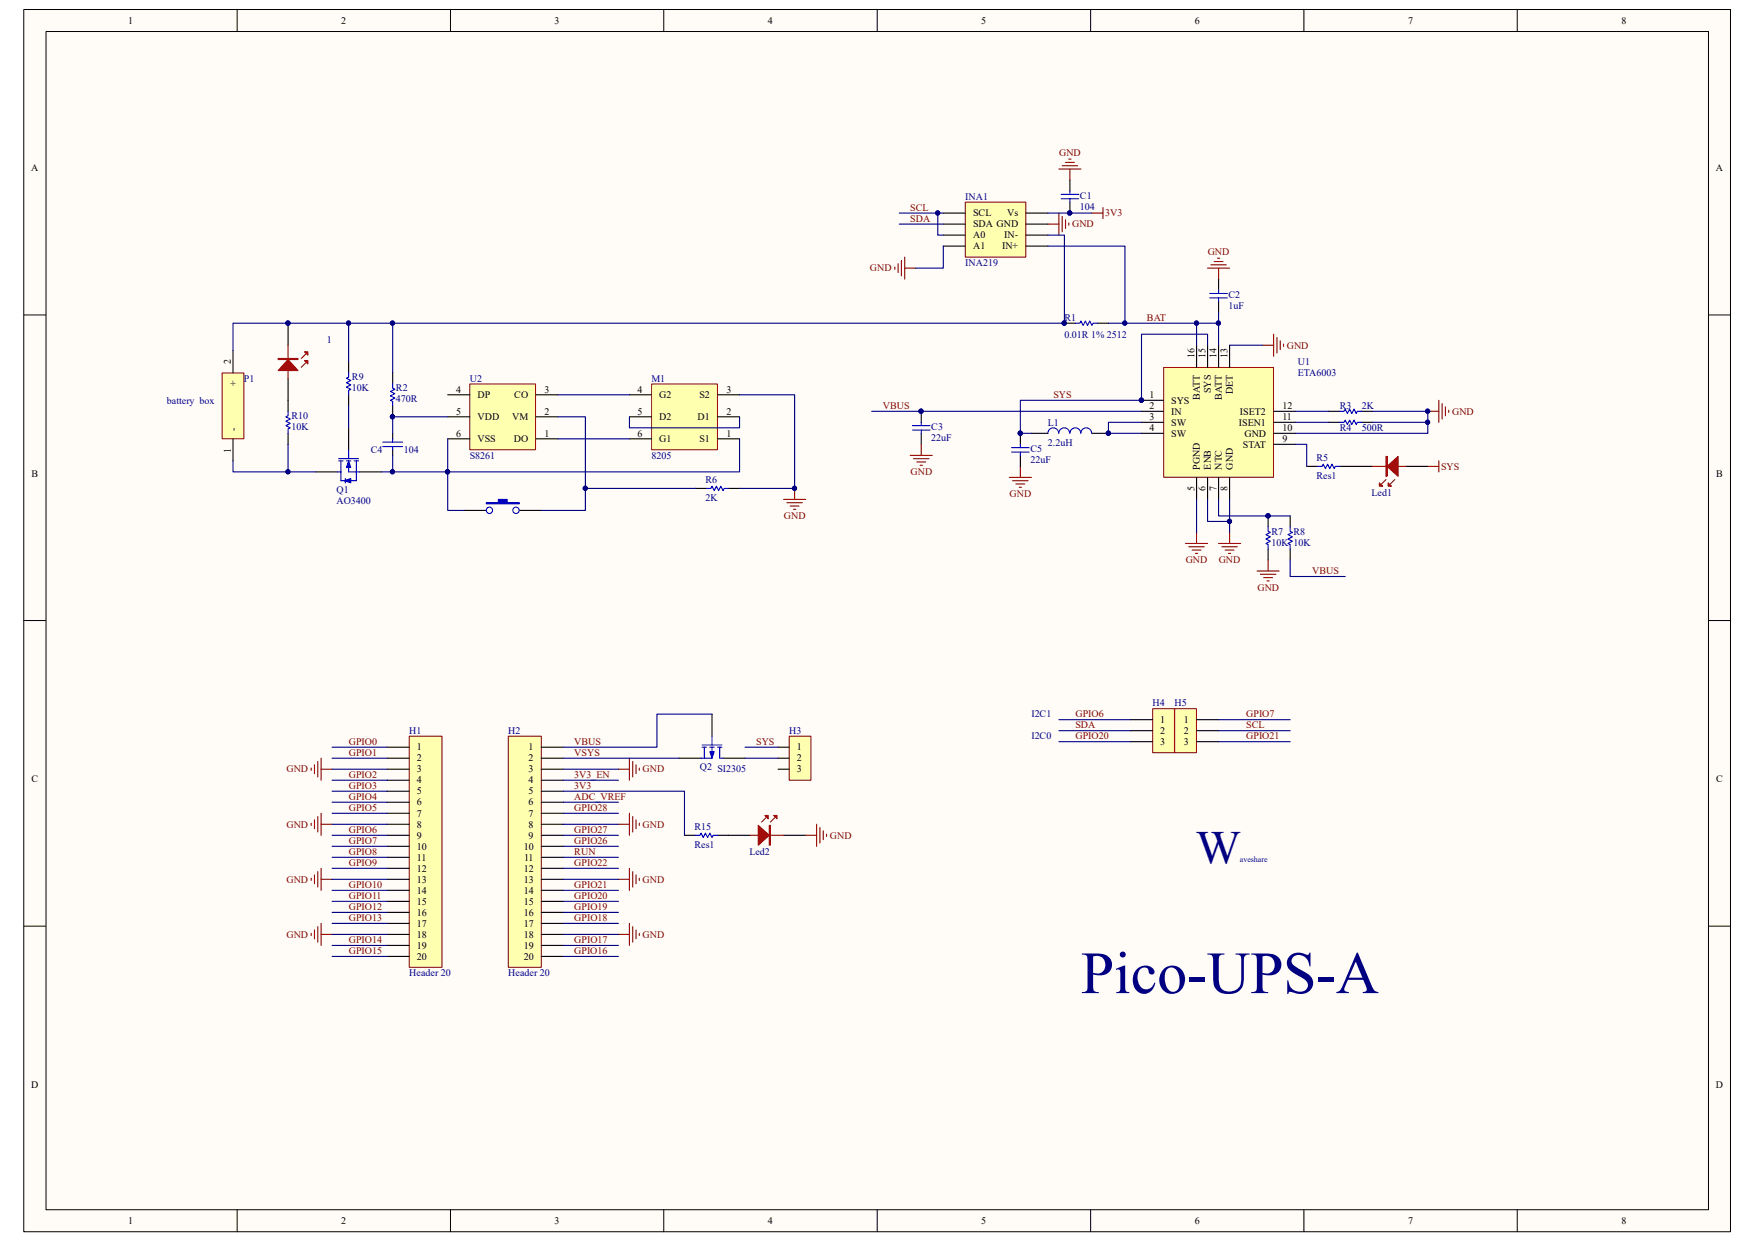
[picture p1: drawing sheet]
<svg xmlns="http://www.w3.org/2000/svg" width="297mm" height="210mm" viewBox="0 0 297 210" stroke-linecap="round" stroke-linejoin="round" font-family="sans-serif">
<path d="M4.1 1.7h288.8v206.7h-288.8z" fill="#fffcf8"/>
<path d="M4 1.6h288.9v206.8h-288.9z" fill="none" stroke="#000" stroke-width=".17"/>
<path d="M7.8 5.4h281.3v199.3h-281.3z" fill="#fffcf8"/>
<g fill="none" stroke="#000" stroke-width=".17">
<path d="M7.8 5.3h281.3v199.4h-281.3zM40.1 1.6v3.7M76.2 1.6v3.7M112.3 1.6v3.7M148.5 1.6v3.7M184.6 1.6v3.7M220.7 1.6v3.7M256.8 1.6v3.7M4 53.3h3.7M289.2 53.3h3.7M4 105h3.7M289.2 105h3.7"/>
<path d="M4 156.7h3.7M289.2 156.7h3.7M40.1 204.7v3.7M76.2 204.7v3.7M112.3 204.7v3.7M148.5 204.7v3.7M184.6 204.7v3.7M220.7 204.7v3.7M256.8 204.7v3.7"/>
</g>
<path d="M197 62.2h18.5v18.6h-18.5z" fill="#ffffb0"/>
<path d="M196.9 62.2h18.6v18.6h-18.6z" fill="none" stroke="#800000" stroke-width=".17"/>
<g fill="none" stroke="#000" stroke-width=".19">
<path d="M202.5 58.4v3.8M204.4 58.4v3.8M206.2 47.2v1.9M206.2 51v1.8M206.2 58.4v3.8M208.1 58.4v3.8M174.5 73.3h2.8M184.8 73.3h2.8M193.2 67.7h3.7M193.2 69.6h3.7M193.2 71.5h3.7M193.2 73.3h3.7"/>
<path d="M215.5 69.6h3.8M215.5 71.5h3.8M215.5 73.3h3.8M215.5 75.2h3.8M224.9 69.6h1.8M224.9 71.5h1.8M230.5 69.6h1.8M230.5 71.5h1.8M202.5 80.8v3.7M204.4 80.8v3.7M206.2 80.8v3.7M208.1 80.8v3.7"/>
</g>
<g fill="#000080" stroke="#000080" stroke-width=".17">
<circle cx="193.2" cy="67.7" r=".35"/>
<circle cx="241.6" cy="69.6" r=".35"/>
<circle cx="187.6" cy="73.3" r=".35"/>
</g>
<path d="M204.7 49.7h3M204.7 50.4h3M206.2 49.1v.6M206.2 50.4v.6M179.2 73.3a.91 .91 0 0 0-1-.9 .91 .91 0 0 0-.9 .9M181 73.3a.91 .91 0 0 0-.9-.9 .91 .91 0 0 0-.9 .9M182.9 73.3a.91 .91 0 0 0-.9-.9 .91 .91 0 0 0-.9 .9M184.7 73.3a.91 .91 0 0 0-.9-.9 .91 .91 0 0 0-.9 .9M226.7 69.6h.8l.2-.4 .3 .8 .4-.8 .4 .8 .4-.8 .3 .8 .2-.4h.8M226.7 71.5h.8l.2-.4 .3 .7 .4-.7 .4 .7 .4-.7 .3 .7 .2-.3h.8" fill="none" stroke="#00f" stroke-width=".19"/>
<g fill="none" stroke="#800000" stroke-width=".19">
<path d="M204.4 45.4h3.7M204.9 44.8h2.6M205.5 44.3h1.5M206 43.7h.4M206.2 45.4v1.8M213.7 58.4h1.8M215.5 56.6v3.7M216.1 57.1v2.6M216.7 57.7v1.5M217.2 58.2v.4M172.7 78.9v1.9M241.6 69.6h1.9"/>
<path d="M241.6 78.9h1.9M243.5 67.7v3.8M243.5 78v1.9M244.1 68.3v2.6M244.6 68.9v1.5M245.2 69.4v.4M170.8 80.8h3.7M171.4 81.3h2.6M171.9 81.9h1.5M172.5 82.5h.4M200.6 92h3.8M201.2 92.5h2.6"/>
<path d="M201.8 93.1h1.4M202.3 93.6h.4M202.5 90.1v1.9M206.2 92h3.8M206.8 92.5h2.6M207.3 93.1h1.5M207.9 93.6h.4M208.1 90.1v1.9"/>
</g>
<path d="M163.4 34.2h10.2v9.3h-10.2z" fill="#ffffb0"/>
<path d="M163.4 34.2h10.2v9.3h-10.2z" fill="none" stroke="#800000" stroke-width=".17"/>
<g fill="none" stroke="#000" stroke-width=".19">
<path d="M159.6 39.8h3.8M159.6 37.9h3.8M159.6 36.1h3.8M173.6 39.8h3.7M173.6 37.9h3.7M173.6 36.1h3.7M181.1 30.5v1.8M181.1 34.2v1.9M159.6 41.7h3.8M173.6 41.7h3.7M180.1 54.7h1.9M185.7 54.7h1.9"/>
<path d="M155.9 69.6v1.9M155.9 73.3v1.9M172.7 73.3v1.9M172.7 77.1v1.8M228.6 78.9h3.7M237.9 78.9h3.7"/>
</g>
<g fill="none" stroke="#800000" stroke-width=".19">
<path d="M177.3 37.9h1.9M179.2 36.1v3.7M179.2 28.6h3.7M179.8 36.6v2.6M179.8 28h2.6M180.3 37.2v1.5M180.3 27.5h1.5M180.9 37.7v.4M180.9 26.9h.4M181.1 28.6v1.9M184.8 36.1h1.9M186.7 35.1v1.9"/>
<path d="M151.4 45.2v.4M152 44.6v1.5M152.6 44.1v2.6M153.1 43.5v3.7M153.1 45.4h1.9M154 77.1h3.8M154.6 77.6h2.6M155.2 78.2h1.5M155.7 78.7h.4M155.9 75.2v1.9"/>
</g>
<g fill="#000080" stroke="#000080" stroke-width=".17">
<circle cx="181" cy="36" r=".35"/>
<circle cx="180.1" cy="54.7" r=".35"/>
<circle cx="155.9" cy="69.6" r=".35"/>
<circle cx="172.7" cy="73.3" r=".35"/>
</g>
<g fill="none" stroke="#00f" stroke-width=".19">
<path d="M179.6 33.6h3M179.6 32.9h3M181.1 32.3v.6M181.1 33.6v.6M182 54.7h.7l.2-.4 .4 .8 .4-.8 .3 .8 .4-.8 .4 .8 .2-.4h.7M154.4 72h3M154.4 72.8h3M155.9 71.5v.5M155.9 72.8v.5M171.2 75.8h3M171.2 76.5h3M172.7 75.2v.6"/>
<path d="M172.7 76.5v.6"/>
</g>
<path d="M232.3 78.9h5.6M234.6 81.2l-.8 .7M236 81.2l-.7 .7" fill="none" stroke="#bf0000" stroke-width=".19"/>
<path d="M234.7 78.9l1.9-1.7v3.4z" fill="#bf0000"/>
<path d="M234.6 77.2h.1v3.4h-.1zM234.6 77.2v3.4M234.7 78.9l1.9-1.7v3.4z" fill="none" stroke="#bf0000" stroke-width=".19"/>
<path d="M233.4 81.7l.6 .6h-.6z" fill="#bf0000"/>
<path d="M233.4 81.7l.6 .6h-.6z" fill="none" stroke="#bf0000" stroke-width=".19"/>
<path d="M234.9 81.7l.6 .6h-.6z" fill="#bf0000"/>
<path d="M234.9 81.7l.6 .6h-.6z" fill="none" stroke="#bf0000" stroke-width=".19"/>
<path d="M66.5 63.1v1.8M66.5 68.7v1.8M66.5 73.3v1M66.5 76.1v1M221.1 78.9h1.9M226.7 78.9h1.9M117.7 82.7h1.9M123.3 82.7h1.9M214.6 87.3v1.9M214.6 92.9v1.9M218.3 87.3v1.9M218.3 92.9v1.9" fill="none" stroke="#000" stroke-width=".19"/>
<path d="M64.8 74.8h3.3M64.8 75.6h3.3M66.5 74.3v.5M66.5 75.6v.5M66.5 64.9v.8l.3 .2-.7 .4 .7 .3-.7 .4 .7 .4-.7 .3 .4 .2v.8M223 78.9h.7l.2-.3 .4 .7 .4-.7 .4 .7 .3-.7 .4 .7 .2-.4h.7M119.6 82.7h.7l.2-.4 .4 .7 .3-.7 .4 .7 .4-.7 .4 .7 .2-.3h.7M214.6 89.2v.7l.4 .2-.8 .4 .8 .4-.8 .3 .8 .4-.8 .4 .4 .2v.7M218.3 89.2v.7l.4 .2-.7 .4 .7 .4-.7 .3 .7 .4-.7 .4 .3 .2v.7" fill="none" stroke="#00f" stroke-width=".19"/>
<g fill="#000080" stroke="#000080" stroke-width=".17">
<circle cx="214.6" cy="87.3" r=".35"/>
<circle cx="134.5" cy="82.6" r=".35"/>
<circle cx="66.4" cy="70.5" r=".35"/>
</g>
<path d="M132.6 84.5h3.7M133.2 85.1h2.6M133.7 85.6h1.5M134.3 86.2h.4M134.5 82.7v1.8M212.8 96.6h3.7M213.3 97.2h2.6M213.9 97.7h1.5M214.4 98.3h.4M214.6 94.8v1.8" fill="none" stroke="#800000" stroke-width=".19"/>
<path d="M79.5 65h11.1v11.1h-11.1z" fill="#ffffb0"/>
<path d="M79.5 65h11.1v11.1h-11.1z" fill="none" stroke="#800000" stroke-width=".17"/>
<path d="M75.8 70.5h3.7M75.8 74.3h3.7M75.8 66.8h3.7M90.7 70.5h3.7M90.7 74.3h3.7M90.7 66.8h3.7" fill="none" stroke="#000" stroke-width=".19"/>
<path d="M110.3 65h11.1v11.1h-11.1z" fill="#ffffb0"/>
<path d="M110.3 65h11.1v11.1h-11.1z" fill="none" stroke="#800000" stroke-width=".17"/>
<path d="M106.5 70.5h3.7M106.5 74.3h3.7M106.5 66.8h3.7M121.4 70.5h3.8M121.4 74.3h3.8M121.4 66.8h3.8" fill="none" stroke="#000" stroke-width=".19"/>
<path d="M37.6 63.2h3.7v11.1h-3.7z" fill="#ffffb0"/>
<path d="M37.6 63.1h3.7v11.2h-3.7z" fill="none" stroke="#800000" stroke-width=".17"/>
<path d="M39.4 59.4v3.7M39.4 74.3v3.7" fill="none" stroke="#000" stroke-width=".19"/>
<path d="M69.3 124.6h5.5v39.1h-5.5z" fill="#ffffb0"/>
<path d="M69.3 124.6h5.5v39.1h-5.5z" fill="none" stroke="#800000" stroke-width=".17"/>
<g fill="none" stroke="#000" stroke-width=".19">
<path d="M65.5 126.4h3.7M65.5 128.3h3.7M65.5 130.2h3.7M65.5 132h3.7M65.5 133.9h3.7M65.5 135.8h3.7M65.5 137.6h3.7M65.5 139.5h3.7M65.5 141.4h3.7M65.5 143.2h3.7M65.5 145.1h3.7M65.5 146.9h3.7"/>
<path d="M65.5 148.8h3.7M65.5 150.7h3.7M65.5 152.5h3.7M65.5 154.4h3.7M65.5 156.3h3.7M65.5 158.1h3.7M65.5 160h3.7M65.5 161.9h3.7"/>
</g>
<path d="M86.1 124.6h5.5v39.1h-5.5z" fill="#ffffb0"/>
<path d="M86 124.6h5.6v39.1h-5.6z" fill="none" stroke="#800000" stroke-width=".17"/>
<g fill="none" stroke="#000" stroke-width=".19">
<path d="M91.6 126.4h3.7M91.6 128.3h3.7M91.6 130.2h3.7M91.6 132h3.7M91.6 133.9h3.7M91.6 135.8h3.7M91.6 137.6h3.7M91.6 139.5h3.7M114.9 128.3h3.7M120.5 120.9v3.7M122.4 128.3h3.7M91.6 141.4h3.7"/>
<path d="M91.6 143.2h3.7M91.6 145.1h3.7M91.6 146.9h3.7M91.6 148.8h3.7M91.6 150.7h3.7M91.6 152.5h3.7M91.6 154.4h3.7M91.6 156.3h3.7M91.6 158.1h3.7M91.6 160h3.7M91.6 161.9h3.7"/>
</g>
<g fill="none" stroke="#800000" stroke-width=".19">
<path d="M52.7 130v.4M52.7 139.3v.4M53.2 129.4v1.5M53.2 138.7v1.5M53.8 128.9v2.6M53.8 138.2v2.6M54.3 128.3v3.7M54.3 137.6v3.8M54.3 130.2h1.9M54.3 139.5h1.9M104.7 130.2h1.8M104.7 139.5h1.8"/>
<path d="M106.5 128.3v3.7M106.5 137.6v3.8M107.1 128.9v2.6M107.1 138.2v2.6M107.6 129.4v1.5M107.6 138.7v1.5M108.2 130v.4M108.2 139.3v.4M52.7 148.6v.4M52.7 157.9v.4M53.2 148.1v1.5M53.2 157.4v1.5"/>
<path d="M53.8 147.5v2.6M53.8 156.8v2.6M54.3 146.9v3.8M54.3 156.3v3.7M54.3 148.8h1.9M54.3 158.1h1.9M104.7 148.8h1.8M104.7 158.1h1.8M106.5 146.9v3.8M106.5 156.3v3.7M107.1 147.5v2.6M107.1 156.8v2.6"/>
<path d="M107.6 148.1v1.5M107.6 157.4v1.5M108.2 148.6v.4M108.2 157.9v.4"/>
</g>
<path d="M118.8 126.1h3.4M118.8 126.4h.8M119.2 126.4v1.9M120.1 126.4h.8M120.5 124.6v1.5M120.5 126.4v1.9h-1.9M121.4 126.4h.8M121.8 126.4v1.9" fill="none" stroke="#00f" stroke-width=".19"/>
<path d="M120.1 127.2h.8l-.4 1.1z" fill="#00f"/>
<path d="M120.1 127.2h.8l-.4 1.1z" fill="none" stroke="#00f" stroke-width=".17"/>
<path d="M57.3 77.6h3.4M57.3 78h.8M57.7 78v1.9h-.6M58.6 78h.8M59 76.1v1.5M59 78v1.9h1.9M59.9 78h.8M60.3 78v1.9M121.8 128.3h.6" fill="none" stroke="#00f" stroke-width=".19"/>
<path d="M53.4 79.9h3.7M59 72.4v3.7M60.9 79.9h3.7" fill="none" stroke="#000" stroke-width=".19"/>
<path d="M59 78l.4 1.1h-.8z" fill="#00f"/>
<path d="M59 78l.4 1.1h-.8z" fill="none" stroke="#00f" stroke-width=".17"/>
<path d="M57.7 81.3h2.6" fill="none" stroke="#00f" stroke-width=".19"/>
<path d="M58.3 81.3l1.1-.3v.7z" fill="#00f"/>
<path d="M58.3 81.3l1.1-.3v.7z" fill="none" stroke="#00f" stroke-width=".17"/>
<path d="M57.7 79.9v1.4M59 63.1v.7l-.4 .2 .8 .4-.8 .4 .8 .3-.8 .4 .8 .4-.4 .2v.7M60.3 79.9v1.4M58.4 81v.7" fill="none" stroke="#00f" stroke-width=".19"/>
<path d="M48.7 54.7v3.7M48.7 64v3.7M59 61.2v1.9M59 66.8v1.9" fill="none" stroke="#000" stroke-width=".19"/>
<circle cx="48.7" cy="54.7" r=".35" fill="#000080" stroke="#000080" stroke-width=".17"/>
<path d="M48.7 58.4v5.6M51.7 59.9l-.7 .8M51.7 61.4l-.7 .8" fill="none" stroke="#bf0000" stroke-width=".19"/>
<path d="M48.7 60.8l1.7 1.9h-3.3z" fill="#bf0000"/>
<path d="M47.1 60.7h3.3v.1h-3.3zM47.1 60.8h3.3M48.7 60.8l1.7 1.9h-3.3z" fill="none" stroke="#bf0000" stroke-width=".19"/>
<path d="M51.5 59.5h.6v.6z" fill="#bf0000"/>
<path d="M51.5 59.5h.6v.6z" fill="none" stroke="#bf0000" stroke-width=".19"/>
<path d="M51.5 61h.6v.6z" fill="#bf0000"/>
<path d="M51.5 61h.6v.6z" fill="none" stroke="#bf0000" stroke-width=".19"/>
<circle cx="48.7" cy="54.7" r=".35" fill="#000080" stroke="#000080" stroke-width=".17"/>
<path d="M48.7 67.7v1.9M48.7 73.3v1.9M78.6 86.4h3.7M87.9 86.4h3.7" fill="none" stroke="#000" stroke-width=".19"/>
<path d="M48.7 69.6v.8l-.3 .1 .7 .4-.7 .4 .7 .4-.7 .3 .7 .4-.4 .2v.7" fill="none" stroke="#00f" stroke-width=".19"/>
<path d="M82.3 85.1h2v-.6h1.5v.6h2.1v.2h-5.6z" fill-rule="evenodd" fill="#00f"/>
<g fill="none" stroke="#00f" stroke-width=".19">
<path d="M82.3 85.1h2v-.6h1.5v.6h2.1v.2h-5.6z"/>
<circle cx="82.8" cy="86.4" r=".54"/>
<circle cx="87.3" cy="86.4" r=".54"/>
</g>
<path d="M133.6 124.6h3.6v7.4h-3.6z" fill="#ffffb0"/>
<path d="M133.6 124.6h3.6v7.4h-3.6z" fill="none" stroke="#800000" stroke-width=".17"/>
<path d="M131.7 126.4h1.8M131.7 128.3h1.8M131.7 130.2h1.8M115.8 141.4h1.9M121.4 141.4h5.6M132.6 141.4h3.7" fill="none" stroke="#000" stroke-width=".19"/>
<path d="M117.7 141.4h.8l.1-.4 .4 .7 .4-.7 .4 .7 .3-.7 .4 .7 .2-.3h.7" fill="none" stroke="#00f" stroke-width=".19"/>
<path d="M129.6 138.4l-.7 .7M131.1 138.4l-.7 .7M127 141.4h5.6" fill="none" stroke="#bf0000" stroke-width=".19"/>
<path d="M128.3 139.7l1.9 1.7-1.9 1.6z" fill="#bf0000"/>
<path d="M128.3 139.7l1.9 1.7-1.9 1.6zM130.2 139.7h.2v3.3h-.2zM130.3 139.7v3.3" fill="none" stroke="#bf0000" stroke-width=".19"/>
<path d="M130.9 138h.6v.6z" fill="#bf0000"/>
<path d="M130.9 138h.6v.6z" fill="none" stroke="#bf0000" stroke-width=".19"/>
<path d="M129.4 138h.6v.6z" fill="#bf0000"/>
<path d="M129.4 138h.6v.6z" fill="none" stroke="#bf0000" stroke-width=".19"/>
<path d="M138.2 139.5v3.7M136.3 141.4h1.9M138.8 140.1v2.6M139.3 140.6v1.5M139.9 141.2v.3" fill="none" stroke="#800000" stroke-width=".19"/>
<path d="M198.8 120h3.7v7.4h-3.7z" fill="#ffffb0"/>
<path d="M198.8 119.9h3.7v7.5h-3.7z" fill="none" stroke="#800000" stroke-width=".17"/>
<path d="M202.5 121.8h3.7M202.5 123.7h3.7M202.5 125.5h3.7" fill="none" stroke="#000" stroke-width=".19"/>
<path d="M195.1 120h3.7v7.4h-3.7z" fill="#ffffb0"/>
<path d="M195.1 119.9h3.7v7.5h-3.7z" fill="none" stroke="#800000" stroke-width=".17"/>
<path d="M191.3 121.8h3.7M191.3 123.7h3.7M191.3 125.5h3.7" fill="none" stroke="#000" stroke-width=".19"/>
<g fill="none" stroke="#000080" stroke-width=".19">
<path d="M152.2 36.1h7.4M152.2 37.9h7.4M158.7 36.1v3.7h.9M177.3 39.8h2.8v14.9h-140.7v4.7M177.3 36.1h7.5M59 54.7v6.5M66.5 54.7v8.4M159.6 41.7v3.7h-4.6M177.3 41.7h13.1v13M187.6 54.7h14.9M204.4 58.4v-1.8h-11.2v11.1h-20.5v5.6h1.8M206.2 54.7h-3.7v3.7"/>
<path d="M206.2 52.8v5.6M208.1 58.4h5.6M39.4 78v1.9h14M48.7 75.2v4.7M59 68.7v3.7M64.6 79.9h1.9M75.8 70.5h-9.3v2.8M75.8 74.3v12.1h2.8M94.4 70.5h4.7v12.2h18.6M94.4 74.3h12.1M94.4 66.8h12.1M106.5 70.5v1.9h18.7v-1.9"/>
<path d="M125.2 66.8h9.3v15.9h-9.3M125.2 74.3v5.6h-58.7v-2.8M147.5 69.6h45.7M193.2 71.5h-5.6v1.8h5.6M219.3 75.2h1.8v3.7M219.3 69.6h5.6M219.3 71.5h5.6M232.3 69.6h9.3v1.9h-9.3M241.6 71.5v1.8h-22.3M99.1 82.7v3.7h-7.5M202.5 84.5v5.6M204.4 84.5v3.7h3.7"/>
<path d="M206.2 84.5v2.8h12.1M208.1 84.5v5.6M218.3 94.8v2.8h9.4M56.2 126.4h9.3M56.2 128.3h9.3M56.2 130.2h9.3M56.2 132h9.3M56.2 133.9h9.3M56.2 135.8h9.3M56.2 137.6h9.3M56.2 139.5h9.3M95.3 133.9h20.5v7.5"/>
<path d="M95.3 128.3h19.6M95.3 130.2h9.4M95.3 132h9.4M95.3 135.8h9.4M95.3 137.6h9.4M95.3 139.5h9.4M120.5 120.9h-9.3v5.5h-15.9M126.1 126.4h5.6M126.1 128.3h5.6M179.2 123.7h12.1M179.2 121.8h12.1M179.2 125.5h12.1"/>
<path d="M206.2 123.7h12.1M206.2 121.8h12.1M206.2 125.5h12.1M56.2 141.4h9.3M56.2 143.2h9.3M56.2 145.1h9.3M56.2 146.9h9.3M56.2 148.8h9.3M56.2 150.7h9.3M56.2 152.5h9.3M56.2 154.4h9.3M56.2 156.3h9.3"/>
<path d="M56.2 158.1h9.3M56.2 160h9.3M95.3 141.4h9.4M95.3 143.2h9.4M95.3 145.1h9.4M95.3 146.9h9.4M95.3 148.8h9.4M95.3 150.7h9.4M95.3 152.5h9.4M95.3 154.4h9.4M95.3 156.3h9.4M95.3 158.1h9.4"/>
<path d="M95.3 160h9.4M56.2 161.9h9.3M95.3 161.9h9.4"/>
</g>
<g fill="#000080" stroke="#000080" stroke-width=".17">
<circle cx="241.6" cy="71.5" r=".35"/>
<circle cx="241.6" cy="69.6" r=".35"/>
<circle cx="187.6" cy="73.3" r=".35"/>
<circle cx="206.2" cy="54.7" r=".35"/>
<circle cx="202.5" cy="54.7" r=".35"/>
<circle cx="208.1" cy="88.2" r=".35"/>
<circle cx="155.9" cy="69.6" r=".35"/>
<circle cx="193.2" cy="67.7" r=".35"/>
<circle cx="172.7" cy="73.3" r=".35"/>
<circle cx="181" cy="36" r=".35"/>
<circle cx="158.7" cy="36" r=".35"/>
<circle cx="190.3" cy="54.7" r=".35"/>
<circle cx="214.6" cy="87.3" r=".35"/>
<circle cx="66.4" cy="54.7" r=".35"/>
<circle cx="66.4" cy="70.5" r=".35"/>
<circle cx="75.7" cy="79.8" r=".35"/>
<circle cx="99" cy="82.6" r=".35"/>
<circle cx="48.7" cy="79.8" r=".35"/>
<circle cx="59" cy="54.7" r=".35"/>
<circle cx="66.4" cy="79.8" r=".35"/>
<circle cx="134.5" cy="82.6" r=".35"/>
<circle cx="48.7" cy="54.7" r=".35"/>
<circle cx="180.1" cy="54.7" r=".35"/>
</g>
<text font-size="10.1" fill="#000080" x="182.9" y="168.1">Pico-UPS-A</text>
<text font-size="8.1" fill="#000080" x="202.4" y="146.2">W</text>
<g font-size="1.7">
<text x="21.7" y="4">1</text>
<text x="57.7" y="4">2</text>
<text x="93.9" y="4">3</text>
<text x="130" y="4">4</text>
<text x="166.1" y="4">5</text>
<text x="202.2" y="4">6</text>
<text x="238.3" y="4">7</text>
<text x="274.4" y="4">8</text>
<text x="5.3" y="29">A</text>
<text x="290.4" y="29">A</text>
<text x="164.7" y="40.3">A0</text>
<text x="164.7" y="38.5">SDA GND</text>
<text x="164.7" y="36.6">SCL</text>
<text x="170" y="40.3">IN-</text>
<text x="170.4" y="36.6">Vs</text>
<text x="164.7" y="42.2">A1</text>
<text x="169.6" y="42.2">IN+</text>
<text x="39.1" y="61.6" transform="rotate(-90 39.1 61.6)">2</text>
<text x="40" y="65.3" transform="rotate(-90 40 65.3)">+</text>
<text x="202.1" y="60.7" transform="rotate(-90 202.1 60.7)">16</text>
<text x="204" y="60.7" transform="rotate(-90 204 60.7)">15</text>
<text x="205.9" y="60.7" transform="rotate(-90 205.9 60.7)">14</text>
<text x="207.7" y="60.7" transform="rotate(-90 207.7 60.7)">13</text>
<text x="77.2" y="70.2">5</text>
<text x="77.2" y="66.5">4</text>
<text x="80.8" y="71.1">VDD</text>
<text x="80.8" y="67.4">DP</text>
<text x="86.7" y="71.1">VM</text>
<text x="87" y="67.4">CO</text>
<text x="92.2" y="66.5">3</text>
<text x="92.2" y="70.2">2</text>
<text x="107.9" y="70.2">5</text>
<text x="107.9" y="66.5">4</text>
<text x="111.5" y="71.1">D2</text>
<text x="111.5" y="67.4">G2</text>
<text x="118.1" y="71.1">D1</text>
<text x="118.4" y="67.4">S2</text>
<text x="122.9" y="66.5">3</text>
<text x="122.9" y="70.2">2</text>
<text x="194.6" y="67.4">1</text>
<text x="194.6" y="69.3">2</text>
<text x="194.6" y="71.1">3</text>
<text x="198.2" y="68.3">SYS</text>
<text x="198.2" y="70.2">IN</text>
<text x="203.1" y="67.6" transform="rotate(-90 203.1 67.6)">BATT</text>
<text x="204.9" y="66.5" transform="rotate(-90 204.9 66.5)">SYS</text>
<text x="206.8" y="67.6" transform="rotate(-90 206.8 67.6)">BATT</text>
<text x="208.7" y="66.7" transform="rotate(-90 208.7 66.7)">DET</text>
<text x="209.8" y="70.2">ISET2</text>
<text x="217" y="71.1">11</text>
<text x="217" y="69.3">12</text>
<text x="39.1" y="76.6" transform="rotate(-90 39.1 76.6)">1</text>
<text x="40" y="72.9" transform="rotate(-90 40 72.9)">-</text>
<text x="77.2" y="73.9">6</text>
<text x="80.8" y="74.8">VSS</text>
<text x="87" y="74.8">DO</text>
<text x="92.2" y="73.9">1</text>
<text x="107.9" y="73.9">6</text>
<text x="111.5" y="74.8">G1</text>
<text x="118.4" y="74.8">S1</text>
<text x="122.9" y="73.9">1</text>
<text x="194.6" y="73">4</text>
<text x="198.2" y="72.1">SW</text>
<text x="198.2" y="73.9">SW</text>
<text x="209.7" y="72.1">ISEN1</text>
<text x="210.4" y="75.8">STAT</text>
<text x="210.6" y="73.9">GND</text>
<text x="217" y="74.8">9</text>
<text x="217" y="73">10</text>
<text x="5.3" y="80.6">B</text>
<text x="202.1" y="83.1" transform="rotate(-90 202.1 83.1)">5</text>
<text x="203.1" y="79.5" transform="rotate(-90 203.1 79.5)">PGND</text>
<text x="204" y="83.1" transform="rotate(-90 204 83.1)">6</text>
<text x="204.9" y="79.5" transform="rotate(-90 204.9 79.5)">ENB</text>
<text x="205.9" y="83.1" transform="rotate(-90 205.9 83.1)">7</text>
<text x="206.8" y="79.5" transform="rotate(-90 206.8 79.5)">NTC</text>
<text x="207.7" y="83.1" transform="rotate(-90 207.7 83.1)">8</text>
<text x="208.7" y="79.5" transform="rotate(-90 208.7 79.5)">GND</text>
<text x="290.4" y="80.6">B</text>
<text x="196.3" y="122.3">1</text>
<text x="196.3" y="124.2">2</text>
<text x="200.4" y="122.3">1</text>
<text x="200.4" y="124.2">2</text>
<text x="70.6" y="127">1</text>
<text x="70.6" y="128.9">2</text>
<text x="70.6" y="130.7">3</text>
<text x="89.5" y="127">1</text>
<text x="89.5" y="128.9">2</text>
<text x="89.5" y="130.7">3</text>
<text x="134.8" y="127">1</text>
<text x="134.8" y="128.9">2</text>
<text x="134.8" y="130.7">3</text>
<text x="196.3" y="126.1">3</text>
<text x="200.4" y="126.1">3</text>
<text x="5.3" y="132.4">C</text>
<text x="70.6" y="132.6">4</text>
<text x="70.6" y="134.5">5</text>
<text x="70.6" y="136.3">6</text>
<text x="89.5" y="132.6">4</text>
<text x="89.5" y="134.5">5</text>
<text x="89.5" y="136.3">6</text>
<text x="290.4" y="132.4">C</text>
<text x="70.6" y="138.2">7</text>
<text x="70.6" y="140.1">8</text>
<text x="70.6" y="141.9">9</text>
<text x="70.6" y="143.8">10</text>
<text x="88.6" y="143.8">10</text>
<text x="89.5" y="138.2">7</text>
<text x="89.5" y="140.1">8</text>
<text x="89.5" y="141.9">9</text>
<text x="70.6" y="145.7">11</text>
<text x="70.6" y="147.5">12</text>
<text x="70.6" y="149.4">13</text>
<text x="88.6" y="147.5">12</text>
<text x="88.6" y="149.4">13</text>
<text x="88.7" y="145.7">11</text>
<text x="70.6" y="151.3">14</text>
<text x="70.6" y="153.1">15</text>
<text x="70.6" y="155">16</text>
<text x="88.6" y="151.3">14</text>
<text x="88.6" y="153.1">15</text>
<text x="88.6" y="155">16</text>
<text x="70.6" y="156.8">17</text>
<text x="70.6" y="158.7">18</text>
<text x="70.6" y="160.6">19</text>
<text x="88.6" y="156.8">17</text>
<text x="88.6" y="158.7">18</text>
<text x="88.6" y="160.6">19</text>
<text x="70.6" y="162.4">20</text>
<text x="88.6" y="162.4">20</text>
<text x="5.3" y="184.1">D</text>
<text x="290.4" y="184.1">D</text>
<text x="21.7" y="207.1">1</text>
<text x="57.7" y="207.1">2</text>
<text x="93.9" y="207.1">3</text>
<text x="130" y="207.1">4</text>
<text x="166.1" y="207.1">5</text>
<text x="202.2" y="207.1">6</text>
<text x="238.3" y="207.1">7</text>
<text x="274.4" y="207.1">8</text>
</g>
<g font-size="1.7" fill="#800000">
<text x="179.2" y="26.4">GND</text>
<text x="154.1" y="35.7">SCL</text>
<text x="154.1" y="37.5">SDA</text>
<text x="181.4" y="38.5">GND</text>
<text x="187" y="36.6">3V3</text>
<text x="147.2" y="45.9">GND</text>
<text x="204.4" y="43.1">GND</text>
<text x="194.1" y="54.3">BAT</text>
<text x="217.8" y="59">GND</text>
<text x="149.4" y="69.3">VBUS</text>
<text x="178.3" y="67.4">SYS</text>
<text x="245.7" y="70.2">GND</text>
<text x="154.1" y="80.4">GND</text>
<text x="243.9" y="79.5">SYS</text>
<text x="132.7" y="87.9">GND</text>
<text x="170.9" y="84.2">GND</text>
<text x="200.7" y="95.3">GND</text>
<text x="206.2" y="95.3">GND</text>
<text x="212.8" y="100">GND</text>
<text x="222.1" y="97.2">VBUS</text>
<text x="182" y="123.3">SDA</text>
<text x="182" y="125.1">GPIO20</text>
<text x="182" y="121.4">GPIO6</text>
<text x="210.9" y="123.3">SCL</text>
<text x="210.9" y="125.1">GPIO21</text>
<text x="210.9" y="121.4">GPIO7</text>
<text x="48.5" y="130.7">GND</text>
<text x="59" y="126.1">GPIO0</text>
<text x="59" y="127.9">GPIO1</text>
<text x="59" y="131.7">GPIO2</text>
<text x="97.2" y="131.7">3V3_EN</text>
<text x="97.2" y="127.9">VSYS</text>
<text x="97.2" y="126.1">VBUS</text>
<text x="108.8" y="130.7">GND</text>
<text x="128" y="126.1">SYS</text>
<text x="59" y="133.5">GPIO3</text>
<text x="59" y="135.4">GPIO4</text>
<text x="59" y="137.3">GPIO5</text>
<text x="97.2" y="137.3">GPIO28</text>
<text x="97.2" y="135.4">ADC_VREF</text>
<text x="97.2" y="133.5">3V3</text>
<text x="48.5" y="140.1">GND</text>
<text x="59" y="141">GPIO6</text>
<text x="59" y="142.9">GPIO7</text>
<text x="97.2" y="142.9">GPIO26</text>
<text x="97.2" y="141">GPIO27</text>
<text x="108.8" y="140.1">GND</text>
<text x="140.5" y="141.9">GND</text>
<text x="48.5" y="149.4">GND</text>
<text x="59" y="144.7">GPIO8</text>
<text x="59" y="146.6">GPIO9</text>
<text x="97.2" y="146.6">GPIO22</text>
<text x="97.2" y="144.7">RUN</text>
<text x="108.8" y="149.4">GND</text>
<text x="59" y="150.3">GPIO10</text>
<text x="59" y="152.2">GPIO11</text>
<text x="59" y="154.1">GPIO12</text>
<text x="59" y="155.9">GPIO13</text>
<text x="97.2" y="155.9">GPIO18</text>
<text x="97.2" y="154.1">GPIO19</text>
<text x="97.2" y="152.2">GPIO20</text>
<text x="97.2" y="150.3">GPIO21</text>
<text x="48.5" y="158.7">GND</text>
<text x="59" y="159.6">GPIO14</text>
<text x="59" y="161.5">GPIO15</text>
<text x="97.2" y="161.5">GPIO16</text>
<text x="97.2" y="159.6">GPIO17</text>
<text x="108.8" y="158.7">GND</text>
</g>
<g font-size="1.7" fill="#000080">
<text x="163.4" y="33.8">INA1</text>
<text x="182.8" y="33.7">C1</text>
<text x="182.8" y="35.5">104</text>
<text x="163.4" y="45">INA219</text>
<text x="207.9" y="50.4">C2</text>
<text x="207.9" y="52.3">1uF</text>
<text x="55.3" y="58.1">1</text>
<text x="180.1" y="54.3">R1</text>
<text x="180.1" y="57.1">0.01R 1% 2512</text>
<text x="41.3" y="64.6">P1</text>
<text x="59.6" y="64.4">R9</text>
<text x="79.5" y="64.6">U2</text>
<text x="110.2" y="64.6">M1</text>
<text x="219.7" y="61.8">U1</text>
<text x="219.7" y="63.7">ETA6003</text>
<text x="28.2" y="68.3">battery box</text>
<text x="49.3" y="70.9">R10</text>
<text x="59.6" y="66.3">10K</text>
<text x="67" y="66.3">R2</text>
<text x="67" y="68.1">470R</text>
<text x="226.7" y="69.3">R3</text>
<text x="230.5" y="69.3">2K</text>
<text x="49.3" y="72.8">10K</text>
<text x="62.7" y="76.7">C4</text>
<text x="68.3" y="76.7">104</text>
<text x="79.5" y="77.6">S8261</text>
<text x="110.2" y="77.6">8205</text>
<text x="157.6" y="72.8">C3</text>
<text x="157.6" y="74.6">22uF</text>
<text x="174.4" y="76.5">C5</text>
<text x="177.3" y="72.1">L1</text>
<text x="177.3" y="75.4">2.2uH</text>
<text x="226.7" y="73">R4</text>
<text x="230.5" y="73">500R</text>
<text x="56.9" y="83.4">Q1</text>
<text x="119.4" y="81.7">R6</text>
<text x="174.4" y="78.4">22uF</text>
<text x="222.8" y="78">R5</text>
<text x="222.8" y="81">Res1</text>
<text x="232.1" y="83.9">Led1</text>
<text x="56.9" y="85.3">AO3400</text>
<text x="119.4" y="84.7">2K</text>
<text x="215.2" y="90.5">R7</text>
<text x="215.2" y="92.4">10K 10K</text>
<text x="218.9" y="90.5">R8</text>
<text x="195" y="119.5">H4</text>
<text x="198.8" y="119.5">H5</text>
<text x="69.3" y="124.2">H1</text>
<text x="86" y="124.2">H2</text>
<text x="133.6" y="124.2">H3</text>
<text x="174.5" y="125.1">I2C0</text>
<text x="174.5" y="121.4">I2C1</text>
<text x="118.4" y="130.4">Q2 SI2305</text>
<text x="117.5" y="140.4">R15</text>
<text x="117.5" y="143.4">Res1</text>
<text x="126.8" y="144.7">Led2</text>
<text x="69.3" y="165.2">Header 20</text>
<text x="86" y="165.2">Header 20</text>
</g>
<text font-size="1.4" fill="#000080" x="209.8" y="145.8">aveshare</text>
</svg>
